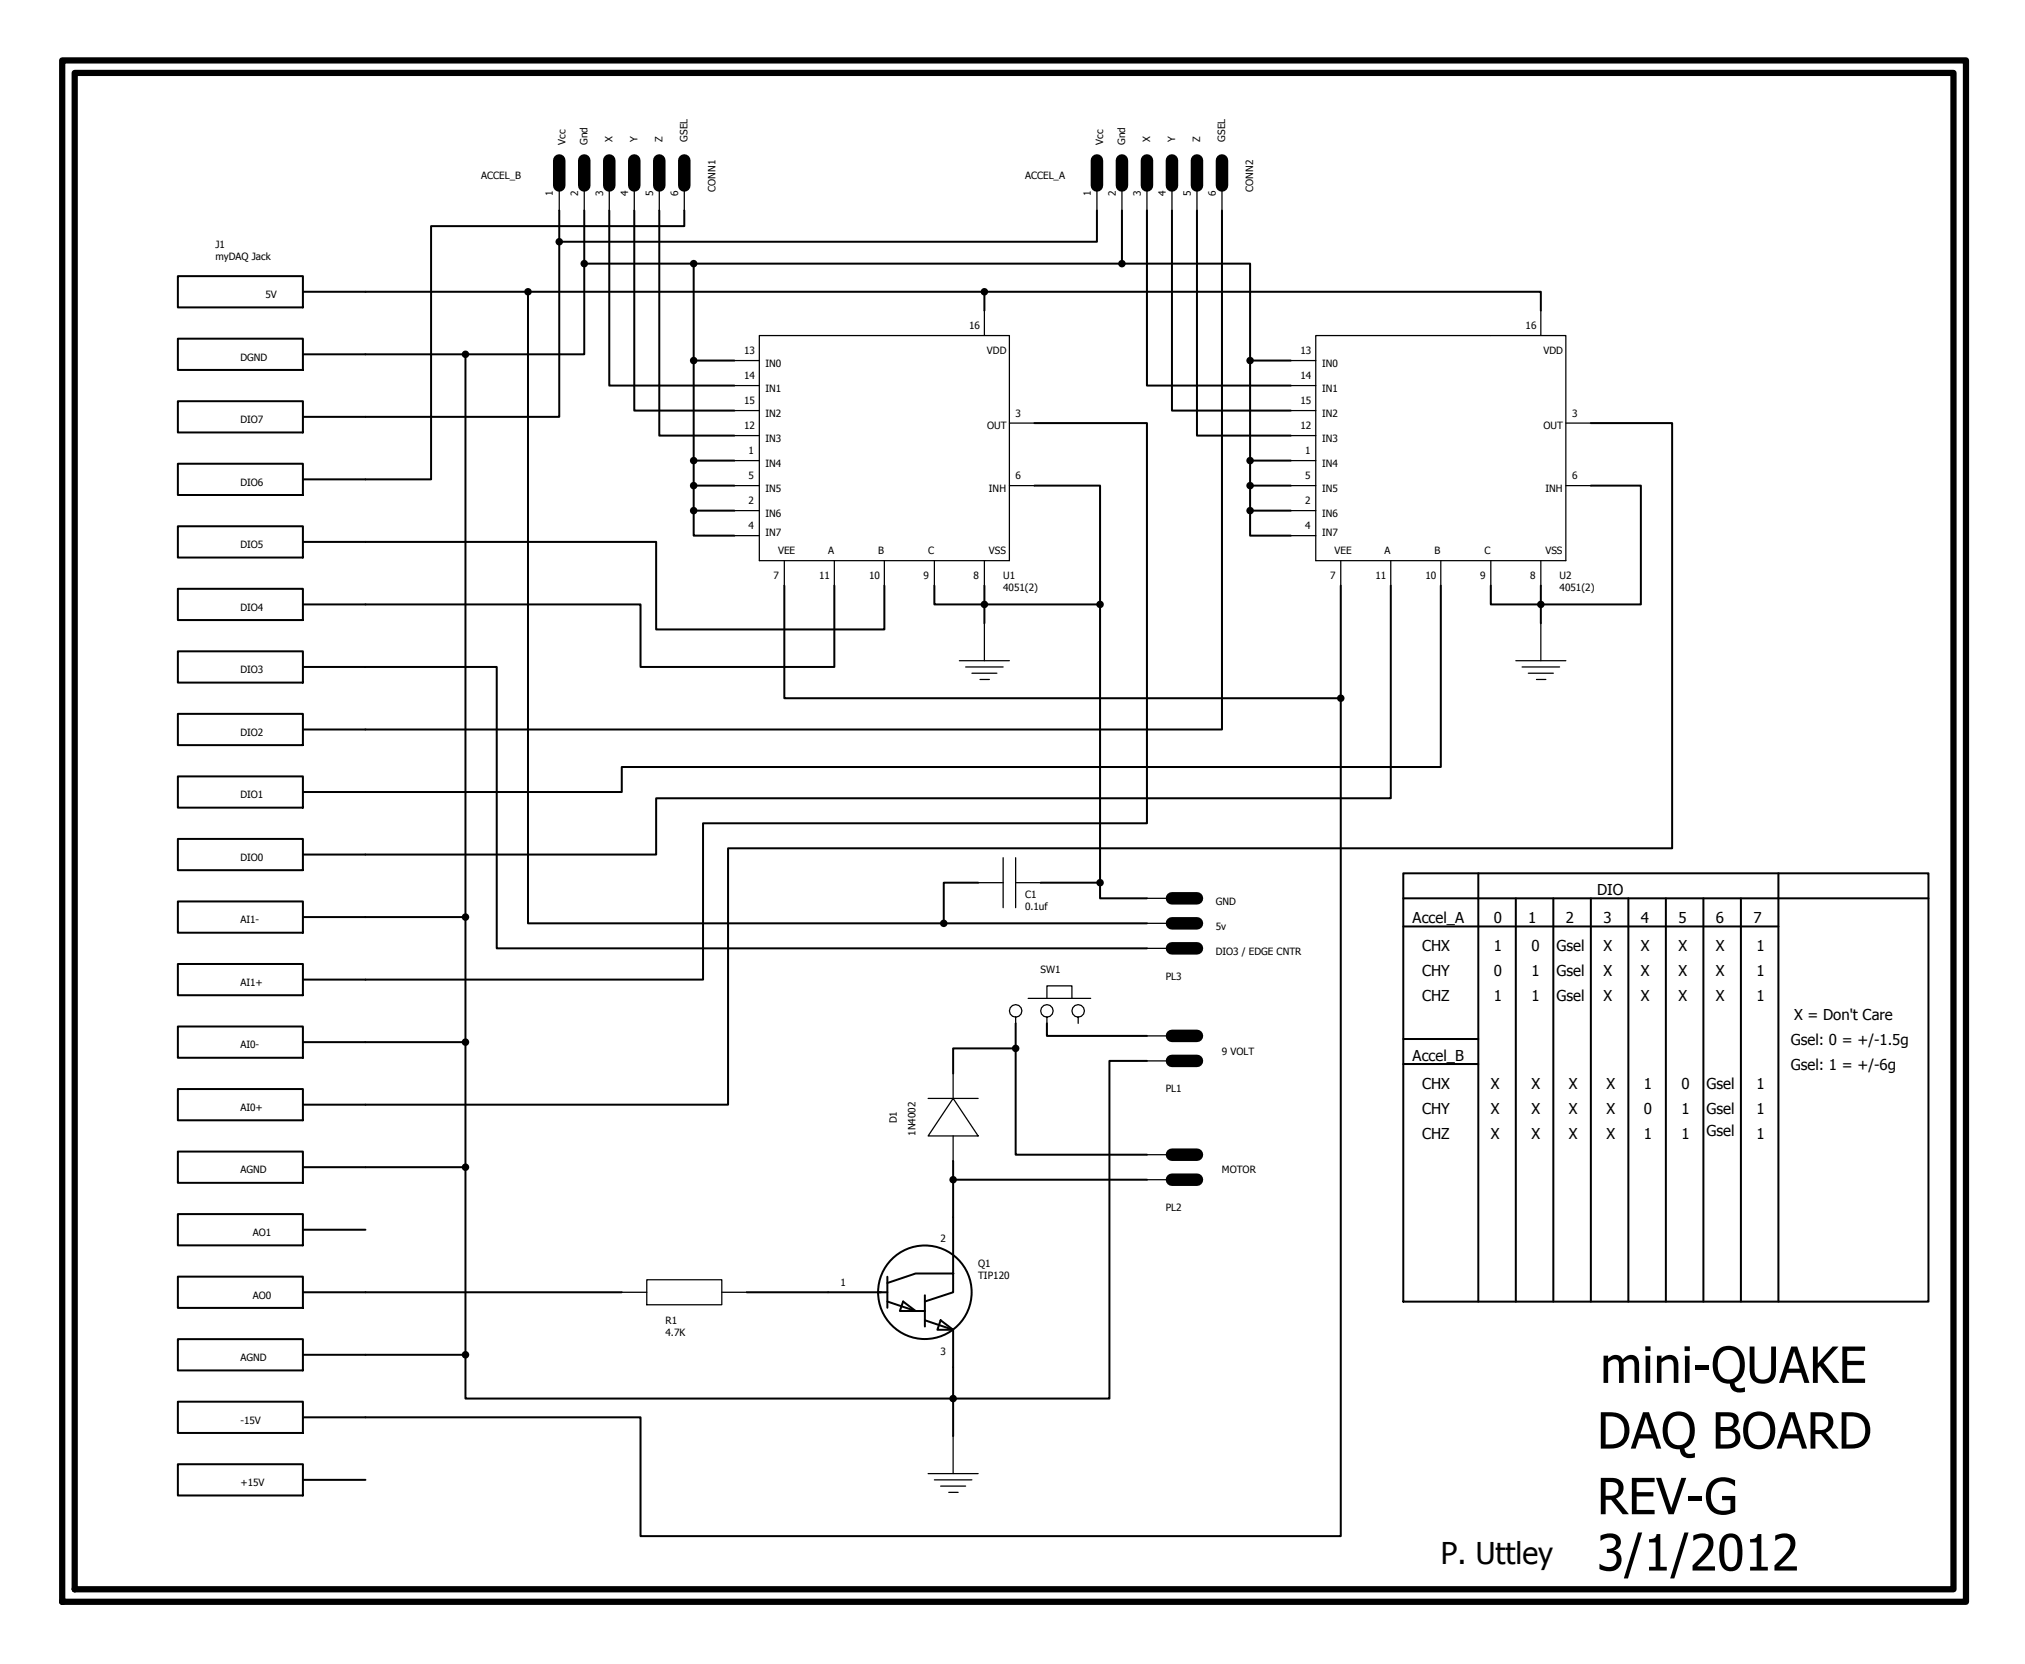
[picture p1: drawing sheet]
<svg xmlns="http://www.w3.org/2000/svg" width="206mm" height="169mm" viewBox="0 0 206 169" stroke-linecap="round" stroke-linejoin="round" font-family="sans-serif">
<path d="M6.3 6.1h193.4v156.6h-193.4zM7.6 7.4h190.8v154h-190.8z" fill="none" stroke="#000" stroke-width=".63"/>
<g fill="none" stroke="#000" stroke-width=".2">
<path d="M18.1 34.4h12.7v3.2h-12.7zM18.1 28h12.7v3.2h-12.7zM30.8 36h16.5M30.8 29.6h69.2M47.3 36v101.6M53.6 29.6v64.2h42.3M56.8 24.6v17.7h-26M56.8 21.4v3.2M59.3 26.8v9.2h-12M59.3 21.4v5.4M59.3 26.8h54.7M61.9 21.4v17.8h12.7"/>
<path d="M64.4 21.4v20.3h10.2M67 21.4v22.8h7.6M69.5 21.4v1.6h-25.7v25.7h-13M70.5 26.8v25.1M70.5 36.6h4.1M100 29.6h56.5v1.9M100 29.6v1.9M111.4 21.4v3.2h-54.6M114 26.8h13v9.8M114 21.4v5.4M116.5 21.4v17.8h14.6M119 21.4v20.3h12.1"/>
<path d="M121.6 21.4v22.8h9.5M124.1 21.4v52.7h-93.3M127 36.6h4.1M127 36.6v15.3M18.1 59.8h12.7v3.2h-12.7zM18.1 53.4h12.7v3.2h-12.7zM18.1 47.1h12.7v3.2h-12.7zM18.1 40.7h12.7v3.2h-12.7zM30.8 55h35.8v8.9h23.2v-4.4M70.5 51.9v2.5h4.1M70.5 51.9h4.1M70.5 49.3h4.1"/>
<path d="M70.5 46.8h4.1M79.7 59.5v11.4h56.5M84.7 59.5v8.2h-19.6v-6.3h-34.3M94.9 59.5v1.9h16.8M100 59.5v3.8M105.1 49.3h6.6v12.1M105.1 43h11.4v40.6h-45.1v15.9h-40.6M127 51.9v2.5h4.1M127 51.9h4.1M127 49.3h4.1M127 46.8h4.1M136.2 59.5v11.4"/>
<path d="M141.3 59.5v21.6h-74.7v5.7h-35.8M146.3 59.5v18.4h-83.1v2.5h-32.4M156.5 59.5v3.8M161.6 49.3h5.1v12.1h-15.3v-1.9M161.6 43h8.2v43.1h-95.9v26.1h-43.1M18.1 78.8h12.7v3.2h-12.7zM18.1 72.5h12.7v3.2h-12.7zM18.1 66.1h12.7v3.2h-12.7zM30.8 67.7h19.7v28.6h66M111.7 61.4v28.2M136.2 70.9v85.1h-71.1v-12.1h-34.3M18.1 97.9h12.7v3.2h-12.7z"/>
<path d="M18.1 91.5h12.7v3.2h-12.7zM18.1 85.2h12.7v3.2h-12.7zM30.8 93.1h16.5M95.9 93.8h20.6M99.3 89.6h-3.4v4.2M105.7 89.6h6M111.7 89.6v1.6h4.8M142.5 88.7h53.4v43.5h-53.4zM142.5 91.2h53.4M142.5 94.1h38.1M150.1 88.7v43.5M154 91.2v41"/>
<path d="M157.8 91.2v41M161.6 91.2v41M165.4 91.2v41M169.2 91.2v41M173 91.2v41M176.8 91.2v41M180.6 88.7v43.5M18.1 116.9h12.7v3.2h-12.7zM18.1 110.6h12.7v3.2h-12.7zM18.1 104.2h12.7v3.2h-12.7zM30.8 118.5h16.5M30.8 105.8h16.5"/>
<path d="M96.8 117.9v13.3l-2.9 1M96.8 119.8h19.7M103.2 106.5h-6.4v2.5M103.2 106.5v10.8h13.3M103.2 103.9v2.6M106.3 103.9v1.3h10.2M116.5 107.7h-3.8v34.3h-65.4v-4.4M142.5 108.1h7.6M142.5 105.5h7.6M18.1 136h12.7v3.2h-12.7zM18.1 129.6h12.7v3.2h-12.7zM18.1 123.3h12.7v3.2h-12.7z"/>
<path d="M30.8 137.6h16.5M30.8 131.2h32.4M30.8 124.9h6.3M75.9 131.2h14.2M90.1 132.2l2.9 .9h.9M90.1 129.7v3.1M91.7 132.2l1.3 .9h-1.6zM93.9 134.1l2.9 .9v10.8M93.9 131.5v3.2M95.5 134.1l1.3 .9h-1.6zM96.8 129.3h-3.8l-2.9 1M18.1 148.7h12.7v3.2h-12.7z"/>
<path d="M18.1 142.3h12.7v3.2h-12.7zM30.8 150.3h6.3"/>
<circle cx="93.9" cy="131.2" r="4.8"/>
<circle cx="96.8" cy="129.3" r=".03"/>
</g>
<g fill="none" stroke="#000" stroke-width=".13">
<path d="M56.8 18.8v2.6M59.3 18.8v2.6M61.9 18.8v2.6M64.4 18.8v2.6M67 18.8v2.6M69.5 18.8v2.6M111.4 18.8v2.6M114 18.8v2.6M116.5 18.8v2.6M119 18.8v2.6M121.6 18.8v2.6M124.1 18.8v2.6"/>
<path d="M74.6 36.6h2.5M74.6 39.2h2.5M77.1 34.1h25.4v22.8h-25.4zM100 31.5v2.6M131.1 36.6h2.5M131.1 39.2h2.5M133.6 34.1h25.4v22.8h-25.4zM156.5 31.5v2.6M74.6 41.7h2.5M74.6 44.2h2.5M74.6 46.8h2.5M74.6 49.3h2.5"/>
<path d="M74.6 51.9h2.5M74.6 54.4h2.5M79.7 56.9v2.6M84.7 56.9v2.6M89.8 56.9v2.6M94.9 56.9v2.6M100 56.9v2.6M102.5 49.3h2.6M102.5 43h2.6M131.1 41.7h2.5M131.1 44.2h2.5M131.1 46.8h2.5"/>
<path d="M131.1 49.3h2.5M131.1 51.9h2.5M131.1 54.4h2.5M136.2 56.9v2.6M141.3 56.9v2.6M146.3 56.9v2.6M151.4 56.9v2.6M156.5 56.9v2.6M159 49.3h2.6M159 43h2.6M97.4 67.1h5.1M98.1 67.7h3.8"/>
<path d="M98.7 68.4h2.6M99.5 69h1M100 63.3v3.8M154 67.1h5M154.6 67.7h3.8M155.2 68.4h2.6M156.1 69h.9M156.5 63.3v3.8M99.3 89.6h2.6M101.9 87.1v5.1M103.2 87.1v5.1M103.2 89.6h2.5"/>
<path d="M116.5 91.2h2.5M116.5 93.8h2.5M116.5 96.3h2.5M94.3 111.5h5M96.8 111.5l2.5 3.9h-5zM96.8 109v2.5M96.8 115.4v2.5M103.2 103.3a.64 .64 0 0 0 .6-.9 .64 .64 0 0 0-1.1-.2 .64 .64 0 0 0 .1 1l.4 .1v.6M104.4 101.4h6.4M106.3 103.3a.64 .64 0 0 0 .6-.9 .64 .64 0 0 0-1-.2 .64 .64 0 0 0 .1 1l.3 .1v.6M106.3 101.4v-1.3h2.6v1.3M109.5 103.3a.64 .64 0 0 0 .6-.9 .64 .64 0 0 0-1-.2 .64 .64 0 0 0 .1 1l.3 .1v.6"/>
<path d="M116.5 105.2h2.5M116.5 107.7h2.5M116.5 117.3h2.5M116.5 119.8h2.5M63.2 131.2h2.5M65.7 130h7.6v2.5h-7.6zM73.3 131.2h2.6M94.3 149.6h5M94.9 150.3h3.8M95.5 150.9h2.6M96.4 151.6h.9M96.8 145.8v3.8"/>
</g>
<g fill="none" stroke="#000" stroke-width="1.3">
<path d="M56.8 16.3v2.5M59.3 16.3v2.5M61.9 16.3v2.5M64.4 16.3v2.5M67 16.3v2.5M69.5 16.3v2.5M111.4 16.3v2.5M114 16.3v2.5M116.5 16.3v2.5M119 16.3v2.5M121.6 16.3v2.5M124.1 16.3v2.5"/>
<path d="M119 91.2h2.6M119 93.8h2.6M119 96.3h2.6M119 105.2h2.6M119 107.7h2.6M119 117.3h2.6M119 119.8h2.6"/>
</g>
<g fill="#000">
<circle cx="47.3" cy="36" r=".38"/>
<circle cx="53.6" cy="29.6" r=".38"/>
<circle cx="56.8" cy="24.6" r=".38"/>
<circle cx="59.3" cy="26.8" r=".38"/>
<circle cx="70.5" cy="26.8" r=".38"/>
<circle cx="70.5" cy="36.6" r=".38"/>
<circle cx="100" cy="29.6" r=".38"/>
<circle cx="114" cy="26.8" r=".38"/>
<circle cx="127" cy="36.6" r=".38"/>
<circle cx="70.5" cy="49.3" r=".38"/>
<circle cx="70.5" cy="51.9" r=".38"/>
<circle cx="70.5" cy="46.8" r=".38"/>
<circle cx="127" cy="49.3" r=".38"/>
<circle cx="127" cy="51.9" r=".38"/>
<circle cx="127" cy="46.8" r=".38"/>
<circle cx="100" cy="61.4" r=".38"/>
<circle cx="111.7" cy="61.4" r=".38"/>
<circle cx="136.2" cy="70.9" r=".38"/>
<circle cx="156.5" cy="61.4" r=".38"/>
<circle cx="47.3" cy="93.1" r=".38"/>
<circle cx="95.9" cy="93.8" r=".38"/>
<circle cx="111.7" cy="89.6" r=".38"/>
<circle cx="47.3" cy="118.5" r=".38"/>
<circle cx="47.3" cy="105.8" r=".38"/>
<circle cx="96.8" cy="119.8" r=".38"/>
<circle cx="103.2" cy="106.5" r=".38"/>
<circle cx="47.3" cy="137.6" r=".38"/>
<circle cx="96.8" cy="142" r=".38"/>
</g>
<g font-size="5.1">
<text x="162.5" y="140.4">mini-QUAKE</text>
<text x="162.2" y="147.1">DAQ BOARD</text>
<text x="162.2" y="153.8">REV-G</text>
<text x="162.2" y="159.5">3/1/2012</text>
</g>
<text font-size="3" x="146.3" y="158.9">P. Uttley</text>
<g font-size="1.5">
<text x="143.5" y="93.8">Accel_A</text>
<text x="151.7" y="93.8">0</text>
<text x="155.2" y="93.8">1</text>
<text x="159" y="93.8">2</text>
<text x="162.2" y="90.9">DIO</text>
<text x="162.8" y="93.8">3</text>
<text x="166.7" y="93.8">4</text>
<text x="170.5" y="93.8">5</text>
<text x="174.3" y="93.8">6</text>
<text x="178.1" y="93.8">7</text>
<text x="144.4" y="96.6">CHX</text>
<text x="144.4" y="99.2">CHY</text>
<text x="144.4" y="101.7">CHZ</text>
<text x="151.7" y="96.6">1</text>
<text x="151.7" y="99.2">0</text>
<text x="151.7" y="101.7">1</text>
<text x="155.5" y="99.2">1</text>
<text x="155.5" y="96.6">0</text>
<text x="155.5" y="101.7">1</text>
<text x="158.1" y="96.6">Gsel</text>
<text x="158.1" y="99.2">Gsel</text>
<text x="158.1" y="101.7">Gsel</text>
<text x="162.8" y="96.6">X</text>
<text x="162.8" y="99.2">X</text>
<text x="162.8" y="101.7">X</text>
<text x="166.7" y="96.6">X</text>
<text x="166.7" y="99.2">X</text>
<text x="166.7" y="101.7">X</text>
<text x="170.5" y="96.6">X</text>
<text x="170.5" y="99.2">X</text>
<text x="170.5" y="101.7">X</text>
<text x="174.3" y="96.6">X</text>
<text x="174.3" y="99.2">X</text>
<text x="174.3" y="101.7">X</text>
<text x="178.4" y="96.6">1</text>
<text x="178.4" y="99.2">1</text>
<text x="178.4" y="101.7">1</text>
<text x="143.5" y="107.7">Accel_B</text>
<text x="181.9" y="106.1">Gsel: 0 = +/-1.5g</text>
<text x="182.2" y="103.6">X = Don't Care</text>
<text x="144.4" y="110.6">CHX</text>
<text x="144.4" y="113.1">CHY</text>
<text x="151.4" y="110.6">X</text>
<text x="151.4" y="113.1">X</text>
<text x="155.5" y="110.6">X</text>
<text x="155.5" y="113.1">X</text>
<text x="159.4" y="110.6">X</text>
<text x="159.4" y="113.1">X</text>
<text x="163.2" y="110.6">X</text>
<text x="163.2" y="113.1">X</text>
<text x="167" y="110.6">1</text>
<text x="167" y="113.1">0</text>
<text x="170.8" y="110.6">0</text>
<text x="170.8" y="113.1">1</text>
<text x="173.3" y="110.6">Gsel</text>
<text x="173.3" y="113.1">Gsel</text>
<text x="178.4" y="110.6">1</text>
<text x="178.4" y="113.1">1</text>
<text x="181.9" y="108.7">Gsel: 1 = +/-6g</text>
<text x="144.4" y="115.7">CHZ</text>
<text x="151.4" y="115.7">X</text>
<text x="155.5" y="115.7">X</text>
<text x="159.4" y="115.7">X</text>
<text x="163.2" y="115.7">X</text>
<text x="167" y="115.7">1</text>
<text x="170.8" y="115.7">1</text>
<text x="173.3" y="115.4">Gsel</text>
<text x="178.4" y="115.7">1</text>
</g>
<g font-size="1">
<text x="57.4" y="14.7" transform="rotate(-90 57.4 14.7)">Vcc</text>
<text x="59.7" y="14.7" transform="rotate(-90 59.7 14.7)">Gnd</text>
<text x="62.2" y="14.4" transform="rotate(-90 62.2 14.4)">X</text>
<text x="64.7" y="14.4" transform="rotate(-90 64.7 14.4)">Y</text>
<text x="67.3" y="14.4" transform="rotate(-90 67.3 14.4)">Z</text>
<text x="69.8" y="14.4" transform="rotate(-90 69.8 14.4)">GSEL</text>
<text x="112" y="14.7" transform="rotate(-90 112 14.7)">Vcc</text>
<text x="114.3" y="14.7" transform="rotate(-90 114.3 14.7)">Gnd</text>
<text x="116.8" y="14.4" transform="rotate(-90 116.8 14.4)">X</text>
<text x="119.3" y="14.4" transform="rotate(-90 119.3 14.4)">Y</text>
<text x="121.9" y="14.4" transform="rotate(-90 121.9 14.4)">Z</text>
<text x="124.4" y="14.4" transform="rotate(-90 124.4 14.4)">GSEL</text>
<text x="48.9" y="18.2">ACCEL_B</text>
<text x="56.2" y="19.9" transform="rotate(-90 56.2 19.9)">1</text>
<text x="58.7" y="19.9" transform="rotate(-90 58.7 19.9)">2</text>
<text x="61.2" y="19.9" transform="rotate(-90 61.2 19.9)">3</text>
<text x="63.8" y="19.9" transform="rotate(-90 63.8 19.9)">4</text>
<text x="66.3" y="19.9" transform="rotate(-90 66.3 19.9)">5</text>
<text x="68.9" y="19.9" transform="rotate(-90 68.9 19.9)">6</text>
<text x="72.7" y="19.5" transform="rotate(-90 72.7 19.5)">CONN1</text>
<text x="104.1" y="18.2">ACCEL_A</text>
<text x="110.8" y="19.9" transform="rotate(-90 110.8 19.9)">1</text>
<text x="113.3" y="19.9" transform="rotate(-90 113.3 19.9)">2</text>
<text x="115.9" y="19.9" transform="rotate(-90 115.9 19.9)">3</text>
<text x="118.4" y="19.9" transform="rotate(-90 118.4 19.9)">4</text>
<text x="120.9" y="19.9" transform="rotate(-90 120.9 19.9)">5</text>
<text x="123.5" y="19.9" transform="rotate(-90 123.5 19.9)">6</text>
<text x="127.3" y="19.5" transform="rotate(-90 127.3 19.5)">CONN2</text>
<text x="21.9" y="25.2">J1</text>
<text x="21.9" y="26.4">myDAQ Jack</text>
<text x="27" y="30.3">5V</text>
<text x="75.6" y="36">13</text>
<text x="98.4" y="33.4">16</text>
<text x="100.2" y="36">VDD</text>
<text x="132.1" y="36">13</text>
<text x="154.9" y="33.4">16</text>
<text x="156.8" y="36">VDD</text>
<text x="24.4" y="36.6">DGND</text>
<text x="75.6" y="38.5">14</text>
<text x="75.6" y="41.1">15</text>
<text x="77.8" y="37.3">IN0</text>
<text x="77.8" y="39.8">IN1</text>
<text x="132.1" y="38.5">14</text>
<text x="132.1" y="41.1">15</text>
<text x="134.3" y="37.3">IN0</text>
<text x="134.3" y="39.8">IN1</text>
<text x="24.4" y="43">DIO7</text>
<text x="75.6" y="43.6">12</text>
<text x="76" y="46.1">1</text>
<text x="77.8" y="42.3">IN2</text>
<text x="77.8" y="44.9">IN3</text>
<text x="77.8" y="47.4">IN4</text>
<text x="100.2" y="43.6">OUT</text>
<text x="103.2" y="42.3">3</text>
<text x="132.1" y="43.6">12</text>
<text x="132.5" y="46.1">1</text>
<text x="134.3" y="42.3">IN2</text>
<text x="134.3" y="44.9">IN3</text>
<text x="134.3" y="47.4">IN4</text>
<text x="156.8" y="43.6">OUT</text>
<text x="159.7" y="42.3">3</text>
<text x="24.4" y="49.3">DIO6</text>
<text x="76" y="48.7">5</text>
<text x="76" y="51.2">2</text>
<text x="76" y="53.8">4</text>
<text x="77.8" y="50">IN5</text>
<text x="77.8" y="52.5">IN6</text>
<text x="100.4" y="50">INH</text>
<text x="103.2" y="48.7">6</text>
<text x="132.5" y="48.7">5</text>
<text x="132.5" y="51.2">2</text>
<text x="132.5" y="53.8">4</text>
<text x="134.3" y="50">IN5</text>
<text x="134.3" y="52.5">IN6</text>
<text x="157" y="50">INH</text>
<text x="159.7" y="48.7">6</text>
<text x="24.4" y="55.7">DIO5</text>
<text x="77.8" y="54.4">IN7</text>
<text x="78.6" y="58.8">7</text>
<text x="79" y="56.3">VEE</text>
<text x="83.2" y="58.8">11</text>
<text x="84.1" y="56.3">A</text>
<text x="88.3" y="58.8">10</text>
<text x="89.2" y="56.3">B</text>
<text x="93.8" y="58.8">9</text>
<text x="94.3" y="56.3">C</text>
<text x="98.9" y="58.8">8</text>
<text x="100.4" y="56.3">VSS</text>
<text x="101.9" y="58.8">U1</text>
<text x="134.3" y="54.4">IN7</text>
<text x="135.1" y="58.8">7</text>
<text x="135.5" y="56.3">VEE</text>
<text x="139.7" y="58.8">11</text>
<text x="140.6" y="56.3">A</text>
<text x="144.8" y="58.8">10</text>
<text x="145.7" y="56.3">B</text>
<text x="150.3" y="58.8">9</text>
<text x="150.8" y="56.3">C</text>
<text x="155.4" y="58.8">8</text>
<text x="157" y="56.3">VSS</text>
<text x="158.4" y="58.8">U2</text>
<text x="24.4" y="62">DIO4</text>
<text x="101.9" y="60.1">4051(2)</text>
<text x="158.4" y="60.1">4051(2)</text>
<text x="24.4" y="68.4">DIO3</text>
<text x="24.4" y="74.7">DIO2</text>
<text x="24.4" y="81.1">DIO1</text>
<text x="24.4" y="87.4">DIO0</text>
<text x="24.4" y="93.8">AI1-</text>
<text x="104.1" y="91.2">C1</text>
<text x="104.1" y="92.4">0.1uf</text>
<text x="123.5" y="94.4">5v</text>
<text x="123.5" y="91.9">GND</text>
<text x="24.4" y="100.1">AI1+</text>
<text x="105.7" y="98.8">SW1</text>
<text x="118.4" y="99.5">PL3</text>
<text x="123.5" y="96.9">DIO3 / EDGE CNTR</text>
<text x="24.4" y="106.5">AI0-</text>
<text x="124.1" y="107.1">9 VOLT</text>
<text x="24.4" y="112.8">AI0+</text>
<text x="118.4" y="110.9">PL1</text>
<text x="24.4" y="119.2">AGND</text>
<text x="91.1" y="114.1" transform="rotate(-90 91.1 114.1)">D1</text>
<text x="93" y="115.4" transform="rotate(-90 93 115.4)">1N4002</text>
<text x="124.1" y="119.2">MOTOR</text>
<text x="25.7" y="125.5">AO1</text>
<text x="118.4" y="123">PL2</text>
<text x="25.7" y="131.9">AO0</text>
<text x="85.4" y="130.6">1</text>
<text x="95.5" y="126.2">2</text>
<text x="99.3" y="128.7">Q1</text>
<text x="99.3" y="129.9">TIP120</text>
<text x="67.6" y="134.4">R1</text>
<text x="67.6" y="135.6">4.7K</text>
<text x="95.5" y="137.6">3</text>
<text x="24.4" y="138.2">AGND</text>
<text x="24.4" y="144.6">-15V</text>
<text x="24.4" y="150.9">+15V</text>
</g>
</svg>
